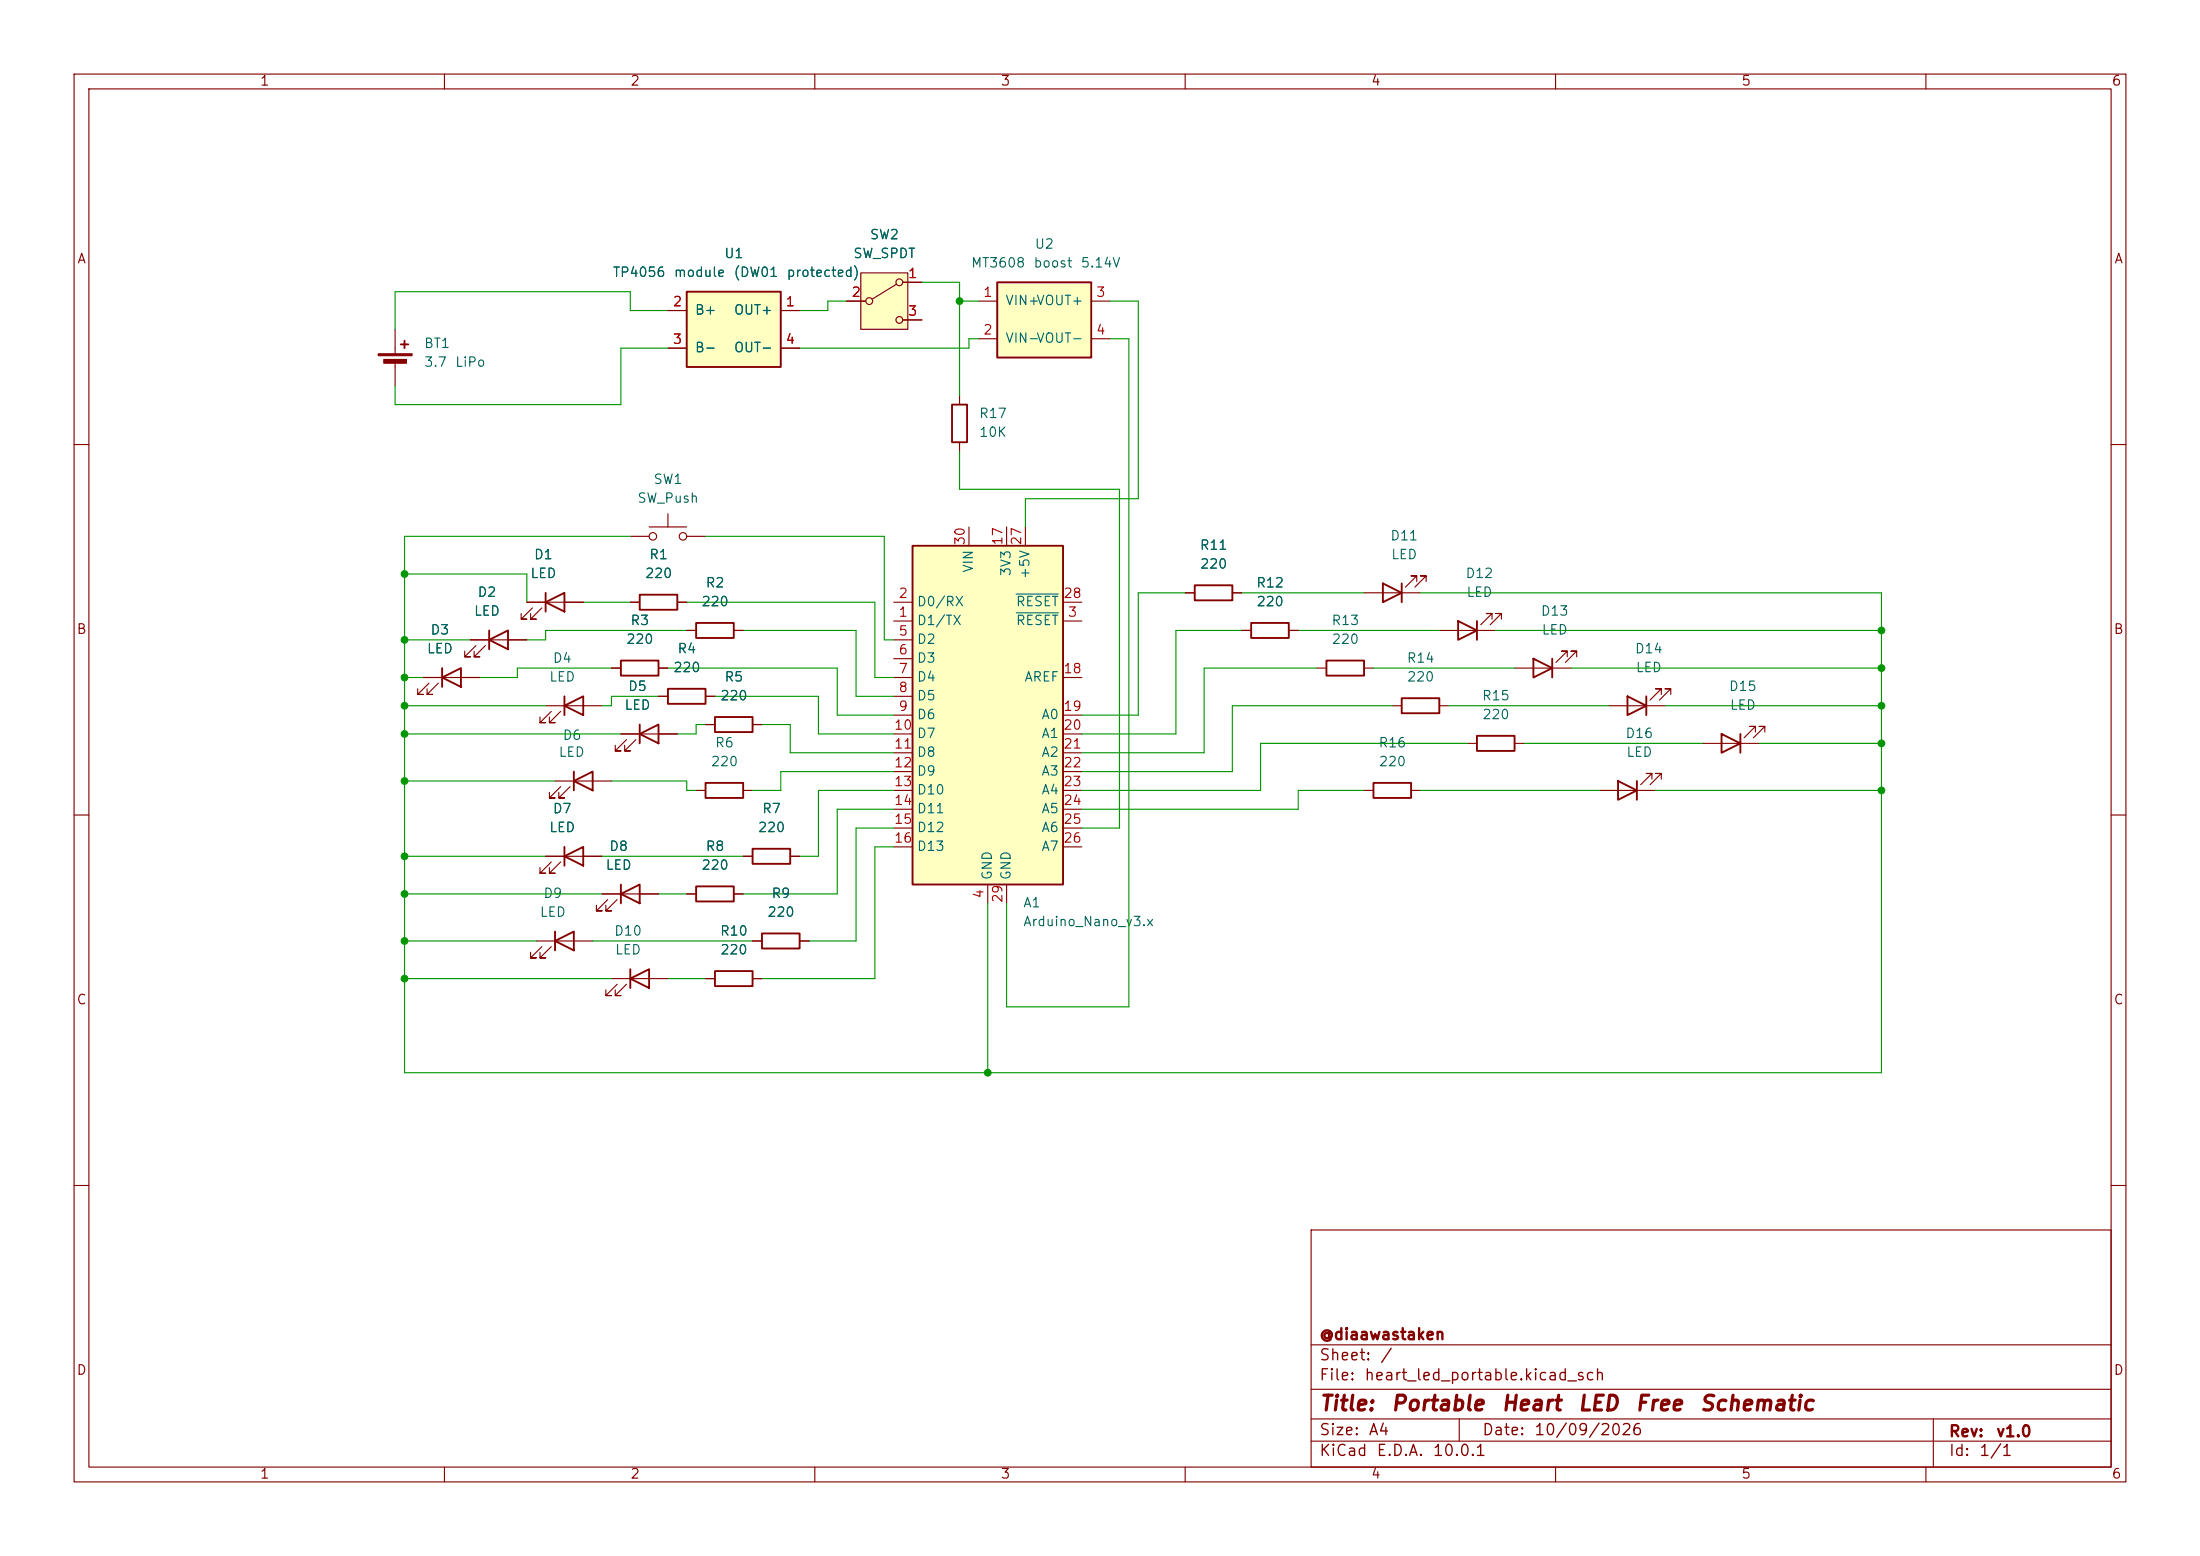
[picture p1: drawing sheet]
<svg xmlns="http://www.w3.org/2000/svg" width="297mm" height="210mm" viewBox="0 0 297 210" stroke-linecap="round" stroke-linejoin="round" font-family="sans-serif">
<g fill="none" stroke="#840000" stroke-width=".15">
<path d="M10 10h277v190h-277zM12 12h273v186h-273zM60 10v2M110 10v2M160 10v2M210 10v2M260 10v2M10 60h2M85.1 72.4h2.5M87.6 71.1h5.1M90.2 69.3v1.8M92.7 72.4h2.5"/>
<path d="M285 60h2M85.1 81.3h1.3M88.9 94h1.3M91.4 81.3h1.3M95.2 94h1.3M204.5 90.2h7.6M211.6 88.6v-.7h-.8h.8l-1.5 1.5M212.9 88.6v-.7h-.8h.8l-1.6 1.5M10 110h2M74.9 105.4h7.6M75.7 106.2l-1.5 1.5h.7h-.7v-.8M77 106.2l-1.6 1.5h.8h-.8v-.8"/>
<path d="M94 106.7h1.2M100.3 115.6h1.3M100.3 106.7h1.3M106.7 115.6h1.2M285 110h2M10 160h2M177 166h108v32h-108zM285 160h2M60 198v2M110 198v2M160 198v2M177 194.5h108"/>
<path d="M177 191.5h108M177 187.5h108M177 181.5h108M197 191.5v3M210 198v2M260 198v2M261 191.5v6.5"/>
<circle cx="88.1" cy="72.4" r=".51"/>
<circle cx="92.2" cy="72.4" r=".51"/>
</g>
<path d="M86.4 80.3h5v2h-5zM90.2 93h5v2h-5zM207 88.9l2.5 1.3-2.5 1.2zM209.5 88.9v2.5M77.5 105.4l2.5-1.3v2.6zM77.5 104.1v2.6M95.2 105.7h5.1v2h-5.1zM101.6 114.6h5.1v2h-5.1z" fill="none" stroke="#840000" stroke-width=".25"/>
<path d="M123.2 73.7h20.3v45.7h-20.3z" fill="#ffffc2"/>
<path d="M128.5 54.6h2.1v5.1h-2.1zM123.2 73.7h20.3v45.7h-20.3zM161.3 79h5.1v2h-5.1zM66 86.4l2.6-1.3v2.5zM66 85.1v2.5M73.7 81.3l2.5-1.3v2.6zM73.7 80v2.6M76.2 95.3l2.5-1.3v2.5zM76.2 94v2.5M83.8 89.2h5.1v2h-5.1zM86.4 99.1l2.5-1.3v2.5zM86.4 97.8v2.5" fill="none" stroke="#840000" stroke-width=".25"/>
<g fill="none" stroke="#840000" stroke-width=".15">
<path d="M129.5 53.3v1.3M129.5 59.7v1.3M130.8 71.1v2.6M135.9 71.1v2.6M138.4 71.1v2.6M63.5 86.4h7.6M64.3 87.1l-1.6 1.5h.8h-.8v-.7M65.5 87.1l-1.5 1.5h.8h-.8v-.7M71.1 81.3h7.6M71.9 82l-1.5 1.6h.7h-.7v-.8M73.2 82l-1.6 1.6h.8h-.8v-.8M73.7 95.3h7.6"/>
<path d="M74.4 96l-1.5 1.5h.8h-.8v-.7M75.7 96l-1.5 1.5h.7h-.7v-.7M82.5 90.2h1.3M83.8 99.1h7.6M84.6 99.8l-1.5 1.5h.7h-.7v-.7M85.9 99.8l-1.6 1.5h.8h-.8v-.7M88.9 90.2h1.3M120.6 83.8h2.6M120.6 81.3h2.6M120.6 86.4h2.6M120.6 88.9h2.6M120.6 91.4h2.6"/>
<path d="M120.6 94h2.6M120.6 96.5h2.6M120.6 99.1h2.6M143.5 83.8h2.5M143.5 81.3h2.5M143.5 91.4h2.5M143.5 96.5h2.5M143.5 99.1h2.5M160 80h1.3M166.4 80h1.2M120.6 101.6h2.6M120.6 104.1h2.6"/>
<path d="M120.6 106.7h2.6M120.6 109.2h2.6M120.6 111.8h2.6M120.6 114.3h2.6M133.3 119.4v2.5M135.9 119.4v2.5M143.5 101.6h2.5M143.5 104.1h2.5M143.5 106.7h2.5M143.5 109.2h2.5M143.5 111.8h2.5M143.5 114.3h2.5"/>
</g>
<path d="M137.2 82.7h5.7M137.2 80.2h5.7" fill="none" stroke="#006464" stroke-width=".15"/>
<path d="M134.6 38.1h12.7v10.2h-12.7z" fill="#ffffc2"/>
<path d="M134.6 38.1h12.7v10.2h-12.7zM54.1 46.5h1M54.6 46v1M59.7 91.4l2.5-1.2v2.5zM59.7 90.2v2.5M94 84.1h5.1v2h-5.1zM96.5 96.8h5.1v2h-5.1zM96.5 131.1h5.1v2h-5.1zM102.9 126h5v2h-5z" fill="none" stroke="#840000" stroke-width=".25"/>
<g fill="none" stroke="#840000" stroke-width=".15">
<path d="M53.3 44.5v3.3M53.3 48.8v3.3M132.1 40.6h2.5M132.1 45.7h2.5M147.3 40.6h2.6M147.3 45.7h2.6M57.1 91.4h7.7M57.9 92.2l-1.5 1.5h.7h-.7v-.7M59.2 92.2l-1.5 1.5h.7h-.7v-.7M92.7 85.1h1.3M95.2 97.8h1.3M99.1 85.1h1.2"/>
<path d="M101.6 97.8h1.3M95.2 132.1h1.3M101.6 127h1.3M101.6 132.1h1.3M107.9 127h1.3"/>
</g>
<g fill="#840000" stroke="#840000" stroke-width=".15">
<path d="M51.1 47.8h4.5v.2h-4.5z"/>
<path d="M51.8 48.5h3.1v.5h-3.1z"/>
</g>
<path d="M116.2 36.8h6.4v7.7h-6.4z" fill="#ffffc2"/>
<g fill="none" stroke="#840000" stroke-width=".15">
<path d="M116.2 36.8h6.4v7.7h-6.4zM121 38.4l-3.3 2M121.9 38.1h2.6M114.3 40.6h2.5M121.9 43.2h2.6"/>
<circle cx="121.4" cy="38.1" r=".46"/>
<circle cx="117.3" cy="40.6" r=".46"/>
<circle cx="121.4" cy="43.2" r=".46"/>
</g>
<path d="M92.7 39.4h12.7v10.1h-12.7z" fill="#ffffc2"/>
<g fill="none" stroke="#840000" stroke-width=".25">
<path d="M92.7 39.4h12.7v10.1h-12.7zM186.7 78.7l2.5 1.3-2.5 1.3zM189.2 78.7v2.6M168.9 84.1h5.1v2h-5.1zM179.1 89.2h5v2h-5zM189.2 94.2h5.1v2.1h-5.1zM196.8 83.8l2.6 1.3-2.6 1.3zM199.4 99.3h5.1v2h-5.1zM199.4 83.8v2.6M219.7 94l2.5 1.3-2.5 1.2zM222.2 94v2.5M232.4 99.1l2.5 1.2-2.5 1.3z"/>
<path d="M234.9 99.1v2.5M76.2 115.6l2.5-1.3v2.5zM76.2 114.3v2.5M83.8 119.4v2.5M94 119.6h5.1v2.1h-5.1zM185.4 105.7h5.1v2h-5.1zM218.4 105.4l2.6 1.3-2.6 1.3zM221 105.4v2.6M74.9 127l2.6-1.3v2.6zM74.9 125.7v2.6M83.8 120.7l2.6-1.3v2.5zM85.1 132.1l2.5-1.3v2.6z"/>
<path d="M85.1 130.8v2.6"/>
</g>
<g fill="none" stroke="#840000" stroke-width=".15">
<path d="M121.9 38.1h2.6M90.2 41.9h2.5M90.2 47h2.5M105.4 41.9h2.5M105.4 47h2.5M114.3 40.6h2.5M121.9 43.2h2.6M191.3 78.5v-.8h-.8h.8l-1.6 1.5M192.5 78.5v-.8h-.7h.7l-1.5 1.5M57.1 91.4h2.6M62.2 91.4h2.6M63.5 86.4h2.5"/>
<path d="M68.6 86.4h2.5M71.1 81.3h2.6M76.2 81.3h2.5M82.5 90.2h1.3M83.8 99.1h2.6M85.1 81.3h1.3M88.9 90.2h1.3M88.9 99.1h2.5M88.9 94h1.3M91.4 81.3h1.3M92.7 85.1h1.3M95.2 94h1.3"/>
<path d="M95.2 97.8h1.3M99.1 85.1h1.2M101.6 97.8h1.3M160 80h1.3M166.4 80h1.2M167.6 85.1h1.3M174 85.1h1.3M177.8 90.2h1.3M184.1 80h7.7M184.1 90.2h1.3M188 95.3h1.2M194.3 85.1h7.6"/>
<path d="M194.3 95.3h1.3M201.4 83.6v-.8h-.7h.7l-1.5 1.5M202.7 83.6v-.8h-.8h.8l-1.5 1.5M217.2 95.3h7.6M224.3 93.7v-.7h-.8h.8l-1.5 1.5M225.6 93.7v-.7h-.8h.8l-1.6 1.5M237 98.8v-.8h-.8h.8l-1.5 1.6M238.3 98.8v-.8h-.8h.8l-1.6 1.6M73.7 115.6h7.6M74.4 116.3l-1.5 1.6h.8h-.8v-.8M75.7 116.3l-1.5 1.6h.7h-.7v-.8M100.3 115.6h1.3"/>
<path d="M106.7 115.6h1.2M184.1 106.7h1.3M190.5 106.7h1.3M198.1 100.3h1.3M204.5 100.3h1.2M215.9 106.7h7.6M223 105.2v-.8h-.8h.8l-1.5 1.5M224.3 105.2v-.8h-.8h.8l-1.5 1.5M229.9 100.3h7.6M72.4 127h7.6M73.2 127.8l-1.6 1.5h.8h-.8v-.8M74.4 127.8l-1.5 1.5h.8h-.8v-.8"/>
<path d="M81.3 120.7h7.6M82 121.4l-1.5 1.5h.8h-.8v-.7M82.5 132.1h7.7M83.3 121.4l-1.5 1.5h.7h-.7v-.7M83.3 132.8l-1.5 1.6h.7h-.7v-.8M84.6 132.8l-1.5 1.6h.7h-.7v-.8M92.7 120.7h1.3M95.2 132.1h1.3M99.1 120.7h1.2M101.6 127h1.3M101.6 132.1h1.3M107.9 127h1.3"/>
</g>
<g fill="none" stroke="#009600" stroke-width=".15">
<path d="M124.5 38.1h5v15.2M90.2 41.9h-5.1v-2.5h-31.8v5.1M90.2 47h-6.4v7.6h-30.5v-2.5M114.3 40.6h-2.5v1.3h-3.9M129.5 40.6h2.6M132.1 45.7h-1.3v1.3h-22.9M149.9 45.7h2.5v90.2h-16.5v-14M149.9 40.6h3.8v26.7h-15.3v3.8M54.6 77.5h16.5v3.8M85.1 72.4h-30.5v72.4h199.4v-64.8h-62.2M95.2 72.4h24.2v14h1.2M129.5 61v5h21.6v45.8h-5.1"/>
<path d="M54.6 95.3h19.1M54.6 99.1h29.2M54.6 86.4h8.9M54.6 91.4h2.5M78.7 81.3h6.4M82.5 90.2h-12.7v1.2h-5M88.9 94h-6.4v1.3h-1.2M90.2 90.2h22.8v6.3h7.6M92.7 85.1h-19v1.3h-2.6M92.7 81.3h25.4v10.1h2.5M95.2 97.8h-1.2v1.3h-2.6M96.5 94h14v5.1h10.1"/>
<path d="M100.3 85.1h15.3v8.9h5M102.9 97.8h3.8v3.8h13.9M160 80h-6.3v16.5h-7.7M167.6 85.1h-8.9v14h-12.7M167.6 80h16.5M175.3 85.1h19M177.8 90.2h-15.2v11.4h-16.6M185.4 90.2h19.1M188 95.3h-21.6v8.8h-20.4M195.6 95.3h21.6M201.9 85.1h52.1M212.1 90.2h41.9"/>
<path d="M224.8 95.3h29.2M54.6 115.6h19.1M54.6 105.4h20.3M81.3 115.6h19M82.5 105.4h10.2v1.3h1.3M120.6 114.3h-2.5v17.8h-15.2M120.6 111.8h-5v15.2h-6.4M120.6 109.2h-7.6v11.5h-12.7M120.6 104.1h-15.2v2.6h-3.8M120.6 106.7h-10.1v8.9h-2.6M184.1 106.7h-8.8v2.5h-29.3M191.8 106.7h24.1"/>
<path d="M198.1 100.3h-27.9v6.4h-24.2M205.7 100.3h24.2M223.5 106.7h30.5M237.5 100.3h16.5M54.6 132.1h27.9M54.6 127h17.8M54.6 120.7h26.7M80 127h21.6M88.9 120.7h3.8M90.2 132.1h5M133.3 121.9v22.9"/>
</g>
<g fill="#009600" stroke="#009600" stroke-width=".14">
<circle cx="129.5" cy="40.6" r=".46"/>
<circle cx="133.3" cy="144.8" r=".46"/>
<circle cx="54.6" cy="91.4" r=".46"/>
<circle cx="54.6" cy="99.1" r=".46"/>
<circle cx="54.6" cy="77.5" r=".46"/>
<circle cx="54.6" cy="86.4" r=".46"/>
<circle cx="54.6" cy="95.3" r=".46"/>
<circle cx="54.6" cy="105.4" r=".46"/>
<circle cx="254" cy="106.7" r=".46"/>
<circle cx="254" cy="100.3" r=".46"/>
<circle cx="254" cy="95.3" r=".46"/>
<circle cx="254" cy="90.2" r=".46"/>
<circle cx="254" cy="85.1" r=".46"/>
<circle cx="54.6" cy="132.1" r=".46"/>
<circle cx="54.6" cy="127" r=".46"/>
<circle cx="54.6" cy="115.6" r=".46"/>
<circle cx="54.6" cy="120.7" r=".46"/>
</g>
<g font-size="2" fill="#840000">
<text x="178" y="190.9">Title:</text>
<text x="187.7" y="190.9">Portable</text>
<text x="202.6" y="190.9">Heart</text>
<text x="212.9" y="190.9">LED</text>
<text x="220.6" y="190.9">Free</text>
<text x="229.3" y="190.9">Schematic</text>
</g>
<g font-size="1.5" fill="#840000">
<text x="178" y="184">Sheet:</text>
<text x="178" y="181.2">@diaawastaken</text>
<text x="186.2" y="184">/</text>
<text x="178" y="186.7">File:</text>
<text x="184.1" y="186.7">heart_led_portable.kicad_sch</text>
<text x="178" y="196.9">KiCad</text>
<text x="178" y="194.1">Size:</text>
<text x="184.7" y="194.1">A4</text>
<text x="185.7" y="196.9">E.D.A.</text>
<text x="193.3" y="196.9">10.0.1</text>
<text x="200" y="194.1">Date:</text>
<text x="207" y="194.1">10/09/2026</text>
<text x="263" y="194.3">Rev:</text>
<text x="263" y="196.9">Id:</text>
<text x="267.1" y="196.9">1/1</text>
<text x="269.4" y="194.3">v1.0</text>
</g>
<g font-size="1.3" fill="#840000">
<text x="35" y="11.9">1</text>
<text x="85" y="11.9">2</text>
<text x="135" y="11.9">3</text>
<text x="185" y="11.9">4</text>
<text x="235" y="11.9">5</text>
<text x="285" y="11.9">6</text>
<text x="10.3" y="35.9">A</text>
<text x="285.3" y="35.9">A</text>
<text x="10.3" y="85.9">B</text>
<text x="285.3" y="85.9">B</text>
<text x="10.3" y="135.9">C</text>
<text x="285.3" y="135.9">C</text>
<text x="10.3" y="185.9">D</text>
<text x="285.3" y="185.9">D</text>
<text x="35" y="199.9">1</text>
<text x="85" y="199.9">2</text>
<text x="135" y="199.9">3</text>
<text x="185" y="199.9">4</text>
<text x="235" y="199.9">5</text>
<text x="285" y="199.9">6</text>
</g>
<g font-size="1.3" fill="#006464">
<text x="97.7" y="35.2">U1</text>
<text x="115.1" y="35.2">SW_SPDT</text>
<text x="117.3" y="32.6">SW2</text>
<text x="139.6" y="33.9">U2</text>
<text x="82.6" y="37.7">TP4056</text>
<text x="90.9" y="37.7">module</text>
<text x="98.9" y="37.7">(DW01</text>
<text x="106.1" y="37.7">protected)</text>
<text x="131" y="36.4">MT3608</text>
<text x="135.6" y="41.5">VIN+</text>
<text x="139.4" y="36.4">boost</text>
<text x="139.8" y="41.5">VOUT+</text>
<text x="145.8" y="36.4">5.14V</text>
<text x="57.2" y="47.3">BT1</text>
<text x="93.7" y="42.8">B+</text>
<text x="93.7" y="47.9">B-</text>
<text x="99" y="42.8">OUT+</text>
<text x="99" y="47.9">OUT-</text>
<text x="135.6" y="46.6">VIN-</text>
<text x="139.8" y="46.6">VOUT-</text>
<text x="57.2" y="49.8">3.7</text>
<text x="61.4" y="49.8">LiPo</text>
<text x="132.1" y="56.7">R17</text>
<text x="132.1" y="59.3">10K</text>
<text x="88.1" y="65.6">SW1</text>
<text x="86" y="68.2">SW_Push</text>
<text x="72" y="75.8">D1</text>
<text x="87.6" y="75.8">R1</text>
<text x="131.7" y="77.4" transform="rotate(-90 131.7 77.4)">VIN</text>
<text x="136.8" y="77.9" transform="rotate(-90 136.8 77.9)">3V3</text>
<text x="161.9" y="74.5">R11</text>
<text x="161.9" y="77.1">220</text>
<text x="187.6" y="73.3">D11</text>
<text x="187.7" y="75.8">LED</text>
<text x="63.9" y="83.4">LED</text>
<text x="64.4" y="80.9">D2</text>
<text x="71.5" y="78.3">LED</text>
<text x="87" y="78.3">220</text>
<text x="94.6" y="82.1">220</text>
<text x="95.2" y="79.6">R2</text>
<text x="123.7" y="82.1">D0/RX</text>
<text x="137.1" y="82.1">RESET</text>
<text x="139.3" y="78.2" transform="rotate(-90 139.3 78.2)">+5V</text>
<text x="169.5" y="79.6">R12</text>
<text x="169.5" y="82.1">220</text>
<text x="197.8" y="78.3">D12</text>
<text x="197.9" y="80.9">LED</text>
<text x="207.9" y="83.4">D13</text>
<text x="57.5" y="88.5">LED</text>
<text x="58" y="86">D3</text>
<text x="74.5" y="89.8">D4</text>
<text x="84.4" y="87.2">220</text>
<text x="85" y="84.7">R3</text>
<text x="91.4" y="88.5">R4</text>
<text x="123.7" y="84.7">D1/TX</text>
<text x="123.7" y="87.2">D2</text>
<text x="123.7" y="89.8">D3</text>
<text x="137.1" y="84.7">RESET</text>
<text x="179.7" y="84.7">R13</text>
<text x="179.7" y="87.2">220</text>
<text x="189.8" y="89.8">R14</text>
<text x="208" y="86">LED</text>
<text x="220.6" y="88.5">D14</text>
<text x="74.1" y="92.3">LED</text>
<text x="84.7" y="93.6">D5</text>
<text x="90.8" y="91">220</text>
<text x="97.1" y="94.8">220</text>
<text x="97.7" y="92.3">R5</text>
<text x="123.7" y="92.3">D4</text>
<text x="123.7" y="94.8">D5</text>
<text x="138.2" y="92.3">AREF</text>
<text x="189.9" y="92.3">220</text>
<text x="200" y="94.8">R15</text>
<text x="220.7" y="91">LED</text>
<text x="233.3" y="93.6">D15</text>
<text x="75.9" y="100.2">D6</text>
<text x="84.2" y="96.1">LED</text>
<text x="96.4" y="101.2">R6</text>
<text x="123.7" y="97.4">D6</text>
<text x="123.7" y="99.9">D7</text>
<text x="140.5" y="97.4">A0</text>
<text x="140.5" y="99.9">A1</text>
<text x="186" y="101.2">R16</text>
<text x="200" y="97.4">220</text>
<text x="219.4" y="99.9">D16</text>
<text x="233.4" y="96.1">LED</text>
<text x="75.3" y="102.5">LED</text>
<text x="95.9" y="103.7">220</text>
<text x="123.7" y="102.5">D8</text>
<text x="123.7" y="105">D9</text>
<text x="123.7" y="107.5">D10</text>
<text x="140.5" y="102.5">A2</text>
<text x="140.5" y="105">A3</text>
<text x="140.5" y="107.5">A4</text>
<text x="186" y="103.7">220</text>
<text x="219.5" y="102.5">LED</text>
<text x="74.1" y="112.6">LED</text>
<text x="74.5" y="110.1">D7</text>
<text x="102.2" y="112.6">220</text>
<text x="102.8" y="110.1">R7</text>
<text x="123.7" y="110.1">D11</text>
<text x="123.7" y="112.6">D12</text>
<text x="140.5" y="110.1">A5</text>
<text x="140.5" y="112.6">A6</text>
<text x="81.7" y="117.7">LED</text>
<text x="82.2" y="115.2">D8</text>
<text x="94.6" y="117.7">220</text>
<text x="95.2" y="115.2">R8</text>
<text x="123.7" y="115.2">D13</text>
<text x="134.2" y="118.9" transform="rotate(-90 134.2 118.9)">GND</text>
<text x="136.8" y="118.9" transform="rotate(-90 136.8 118.9)">GND</text>
<text x="140.5" y="115.2">A7</text>
<text x="72.8" y="124.1">LED</text>
<text x="73.3" y="121.5">D9</text>
<text x="103.5" y="124.1">220</text>
<text x="104.1" y="121.5">R9</text>
<text x="138" y="122.8">A1</text>
<text x="138" y="125.3">Arduino_Nano_v3.x</text>
<text x="82.8" y="126.6">D10</text>
<text x="82.9" y="129.1">LED</text>
<text x="97.1" y="126.6">R10</text>
<text x="97.1" y="129.1">220</text>
</g>
<g font-size="1.3" fill="#a90000">
<text x="90.7" y="41.7">2</text>
<text x="106" y="41.7">1</text>
<text x="114.9" y="40.4">2</text>
<text x="122.5" y="37.8">1</text>
<text x="132.6" y="40.4">1</text>
<text x="147.9" y="40.4">3</text>
<text x="90.7" y="46.7">3</text>
<text x="106" y="46.7">4</text>
<text x="122.5" y="42.9">3</text>
<text x="132.6" y="45.5">2</text>
<text x="147.9" y="45.5">4</text>
<text x="130.6" y="73.7" transform="rotate(-90 130.6 73.7)">30</text>
<text x="135.6" y="73.7" transform="rotate(-90 135.6 73.7)">17</text>
<text x="138.2" y="73.7" transform="rotate(-90 138.2 73.7)">27</text>
<text x="121.2" y="83.6">1</text>
<text x="121.2" y="81">2</text>
<text x="143.5" y="81">28</text>
<text x="144.1" y="83.6">3</text>
<text x="121.2" y="86.1">5</text>
<text x="121.2" y="88.6">6</text>
<text x="121.2" y="91.2">7</text>
<text x="121.2" y="93.7">8</text>
<text x="143.5" y="91.2">18</text>
<text x="120.6" y="98.8">10</text>
<text x="120.6" y="101.3">11</text>
<text x="121.2" y="96.3">9</text>
<text x="143.5" y="96.3">19</text>
<text x="143.5" y="98.8">20</text>
<text x="143.5" y="101.3">21</text>
<text x="120.6" y="103.9">12</text>
<text x="120.6" y="106.4">13</text>
<text x="143.5" y="103.9">22</text>
<text x="143.5" y="106.4">23</text>
<text x="120.6" y="109">14</text>
<text x="120.6" y="111.5">15</text>
<text x="143.5" y="109">24</text>
<text x="143.5" y="111.5">25</text>
<text x="120.6" y="114">16</text>
<text x="143.5" y="114">26</text>
<text x="133.1" y="121.4" transform="rotate(-90 133.1 121.4)">4</text>
<text x="135.6" y="122" transform="rotate(-90 135.6 122)">29</text>
</g>
</svg>
